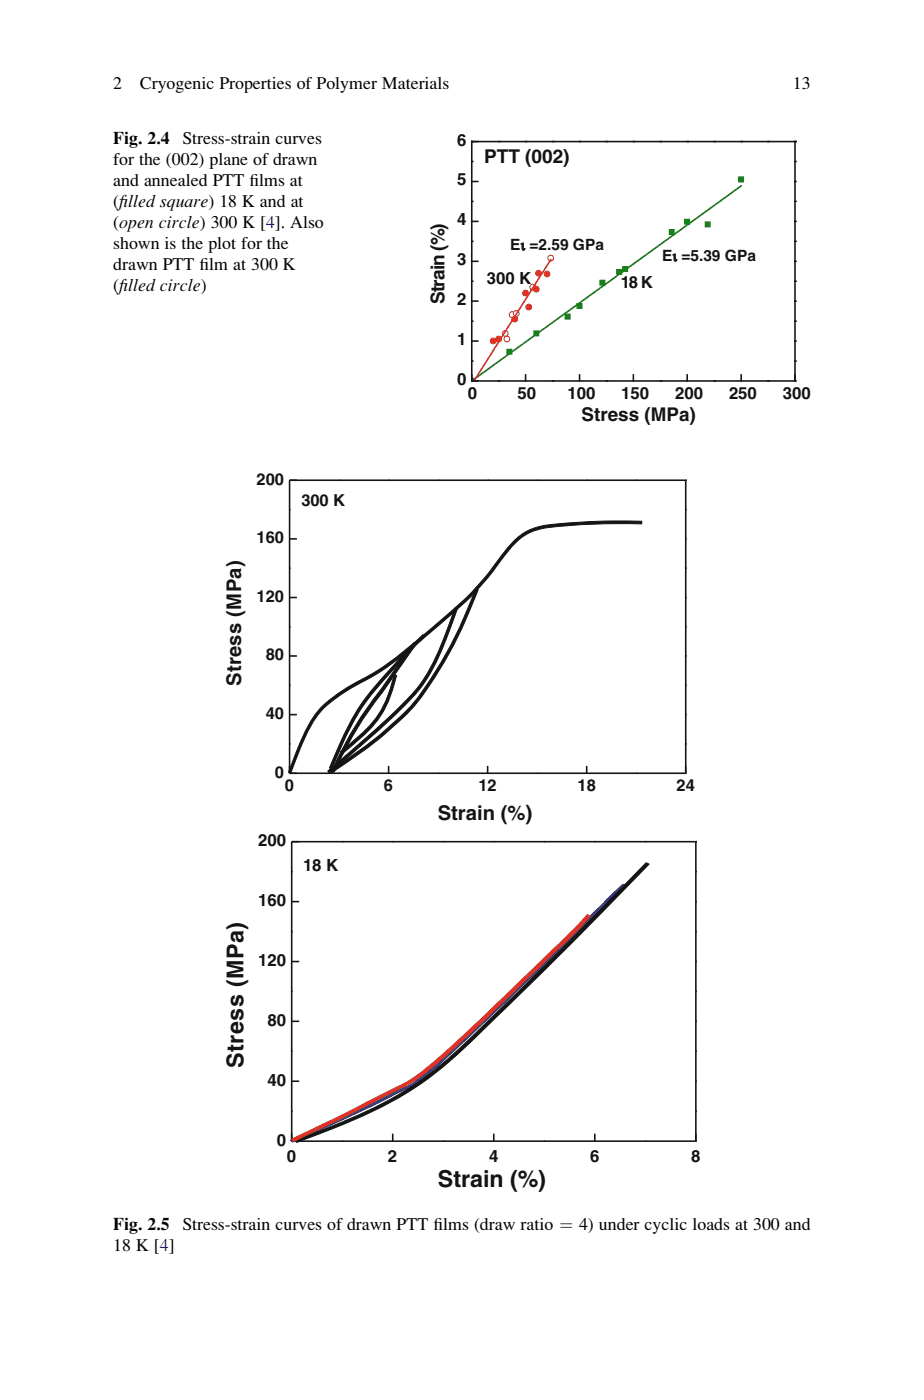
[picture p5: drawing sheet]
<svg xmlns="http://www.w3.org/2000/svg" width="155mm" height="235mm" viewBox="0 0 155 235" stroke-linecap="round" stroke-linejoin="round" font-family="sans-serif">
<g fill="none" stroke="#131413" stroke-width=".26">
<path d="M48.6 95.4h.1M48.6 85.5h.1M48.6 90.5h1.2M56.9 80.6h.1M65.2 80.6h.1M73.5 80.6h.1M81.8 80.6h.1M90.1 80.6h.1M98.4 80.6h.1M106.7 80.6h.1M115 80.6h-66.4v49.2M115 80.6h.1"/>
<path d="M115 95.4h.1M115 90.5h.1M115 85.5h.1M115 80.6v49.2M48.6 115h.1M48.6 105.2h.1M48.6 120h1.2M48.6 110.1h1.2M48.6 100.3h1.2M115 120h.1M115 115h.1M115 110.1h.1"/>
<path d="M115 105.2h.1M115 100.3h.1M48.6 124.9h.1M48.6 128.6v1.2M48.6 129.8h66.4M56.9 129.8h.1M65.2 128.6v1.2M73.5 129.8h.1M81.8 128.6v1.2M90.1 129.8h.1M98.4 128.6v1.2M106.7 129.8h.1"/>
<path d="M115 129.8h.1M115 124.9h.1"/>
</g>
<path d="M53.9 118.7a33.9 33.9 0 0 1 8.4-5.6 90.3 90.3 0 0 0 11.8-9.1 49.6 49.6 0 0 0 10.3-11.1 10.6 10.6 0 0 1 5.9-4.5 73.4 73.4 0 0 1 12-.9h5.4v.4l-7.5 .1a67.1 67.1 0 0 0-9.8 .9 9.4 9.4 0 0 0-5.3 3.7 52.2 52.2 0 0 1-9.8 10.9 120.5 120.5 0 0 1-12.2 9.7l-1.1 .6a29.5 29.5 0 0 0-8.2 5.6 30.2 30.2 0 0 0-4.6 9.2l-.4 1.2-.4-.2 .5-1.2a34.3 34.3 0 0 1 4.4-9.1z" fill="#131413"/>
<path d="M53.9 118.7a33.9 33.9 0 0 1 8.4-5.6 90.3 90.3 0 0 0 11.8-9.1 49.6 49.6 0 0 0 10.3-11.1 10.6 10.6 0 0 1 5.9-4.5 73.4 73.4 0 0 1 12-.9h5.4v.4l-7.5 .1a67.1 67.1 0 0 0-9.8 .9 9.4 9.4 0 0 0-5.3 3.7 52.2 52.2 0 0 1-9.8 10.9 120.5 120.5 0 0 1-12.2 9.7l-1.1 .6a29.5 29.5 0 0 0-8.2 5.6 30.2 30.2 0 0 0-4.6 9.2l-.4 1.2-.4-.2 .5-1.2a34.3 34.3 0 0 1 4.4-9.1z" fill="none" stroke="#131413" stroke-width=".17"/>
<path d="M69.6 107.8l1.3-1.3 .3 .4a109.3 109.3 0 0 0-10.4 11.7 58.4 58.4 0 0 0-5.2 10.5l-.3-.2 .5-1.3a41.2 41.2 0 0 1 7.2-12.5l4.2-4.7z" fill="#131413"/>
<path d="M69.6 107.8l1.3-1.3 .3 .4a109.3 109.3 0 0 0-10.4 11.7 58.4 58.4 0 0 0-5.2 10.5l-.3-.2 .5-1.3a41.2 41.2 0 0 1 7.2-12.5l4.2-4.7z" fill="none" stroke="#131413" stroke-width=".17"/>
<path d="M69.4 107.9l.3 .3-5.6 8a62.8 62.8 0 0 0-8.1 13.4l-.4-.2a64.3 64.3 0 0 1 8.2-13.5z" fill="#131413"/>
<path d="M69.4 107.9l.3 .3-5.6 8a62.8 62.8 0 0 0-8.1 13.4l-.4-.2a64.3 64.3 0 0 1 8.2-13.5z" fill="none" stroke="#131413" stroke-width=".17"/>
<path d="M79.8 98.8l.4 .2a69.1 69.1 0 0 1-11.1 20 70.6 70.6 0 0 1-13.4 10.7l-.3-.4a66.5 66.5 0 0 0 14.2-11.6 72.1 72.1 0 0 0 10.2-18.9z" fill="#131413"/>
<path d="M79.8 98.8l.4 .2a69.1 69.1 0 0 1-11.1 20 70.6 70.6 0 0 1-13.4 10.7l-.3-.4a66.5 66.5 0 0 0 14.2-11.6 72.1 72.1 0 0 0 10.2-18.9z" fill="none" stroke="#131413" stroke-width=".17"/>
<path d="M76.3 102l.4 .2-.5 1.4a46.8 46.8 0 0 1-5.1 11.1 63.9 63.9 0 0 1-8.6 8.8l-7.3 6.3-.2-.4a162.3 162.3 0 0 0 14.5-13.4 34.2 34.2 0 0 0 5.8-11.1z" fill="#131413"/>
<path d="M76.3 102l.4 .2-.5 1.4a46.8 46.8 0 0 1-5.1 11.1 63.9 63.9 0 0 1-8.6 8.8l-7.3 6.3-.2-.4a162.3 162.3 0 0 0 14.5-13.4 34.2 34.2 0 0 0 5.8-11.1z" fill="none" stroke="#131413" stroke-width=".17"/>
<path d="M66.1 113.2l.4 .2a19.5 19.5 0 0 1-3.6 8.1l-2.5 2.5-3.1 2.6-.2-.4a36.3 36.3 0 0 0 6.1-5.8 19.9 19.9 0 0 0 2.9-7.2z" fill="#131413"/>
<path d="M66.1 113.2l.4 .2a19.5 19.5 0 0 1-3.6 8.1l-2.5 2.5-3.1 2.6-.2-.4a36.3 36.3 0 0 0 6.1-5.8 19.9 19.9 0 0 0 2.9-7.2z" fill="none" stroke="#131413" stroke-width=".17"/>
<g fill="none" stroke="#131413" stroke-width=".26">
<path d="M48.9 156.4h.1M48.9 146.3h.1M48.9 151.3h1.3M57.4 141.3h.1M65.9 141.3h.1M74.4 141.3h.1M82.8 141.3h.1M91.3 141.3h.1M99.8 141.3h.1M108.3 141.3h.1M116.7 141.3h.1M116.7 156.4h.1"/>
<path d="M116.7 151.3h.1M116.7 146.3h.1M116.7 141.3v50.3M116.7 141.3h-67.8v50.3M48.9 176.5h.1M48.9 166.4h.1M48.9 171.4h1.3M48.9 161.4h1.3M116.7 176.5h.1M116.7 171.4h.1M116.7 166.4h.1M116.7 161.4h.1"/>
<path d="M48.9 186.5h.1M48.9 191.6h67.8M48.9 181.5h1.3M48.9 190.3v1.3M57.4 191.6h.1M65.9 190.3v1.3M74.4 191.6h.1M82.8 190.3v1.3M91.3 191.6h.1M99.8 190.3v1.3M108.3 191.6h.1M116.7 191.6h.1"/>
<path d="M116.7 186.5h.1M116.7 181.5h.1"/>
</g>
<path d="M48.7 191.4a285.1 285.1 0 0 0 18.2-8.5 11.3 11.3 0 0 0 5-3.3 1471 1471 0 0 0 32.5-31.1l.4 .3-2.8 2.7-.5-.2 2.9-2.8h.2l.3 .1-7.8 7.7a681.3 681.3 0 0 1-26.6 25.2 15.6 15.6 0 0 1-3.7 1.9l-.8 .4a288.7 288.7 0 0 1-16.9 7.9z" fill="#373b9e"/>
<path d="M48.7 191.4a285.1 285.1 0 0 0 18.2-8.5 11.3 11.3 0 0 0 5-3.3 1471 1471 0 0 0 32.5-31.1l.4 .3-2.8 2.7-.5-.2 2.9-2.8h.2l.3 .1-7.8 7.7a681.3 681.3 0 0 1-26.6 25.2 15.6 15.6 0 0 1-3.7 1.9l-.8 .4a288.7 288.7 0 0 1-16.9 7.9z" fill="none" stroke="#373b9e" stroke-width=".17"/>
<path d="M49.5 191.4l2.5-1a79.3 79.3 0 0 0 19-9.3 99.1 99.1 0 0 0 11.7-10.5 974.1 974.1 0 0 0 25.7-25.8l.5 .2-18.3 18.6a376.3 376.3 0 0 1-16.4 15.6 65.7 65.7 0 0 1-19.3 10.6l-5.1 2z" fill="#131413"/>
<path d="M49.5 191.4l2.5-1a79.3 79.3 0 0 0 19-9.3 99.1 99.1 0 0 0 11.7-10.5 974.1 974.1 0 0 0 25.7-25.8l.5 .2-18.3 18.6a376.3 376.3 0 0 1-16.4 15.6 65.7 65.7 0 0 1-19.3 10.6l-5.1 2z" fill="none" stroke="#131413" stroke-width=".17"/>
<path d="M48.9 191.2l8.1-3.8 7-3.7a32.5 32.5 0 0 0 7.1-4 413.4 413.4 0 0 0 21.4-20.1l3.6-3.5 2.4-2.6 .5 .3a522.3 522.3 0 0 1-19.2 18.7l-4.6 4.3a33.3 33.3 0 0 1-10.5 7.1l-7.3 3.8-8.1 3.9z" fill="#df3224"/>
<path d="M48.9 191.2l8.1-3.8 7-3.7a32.5 32.5 0 0 0 7.1-4 413.4 413.4 0 0 0 21.4-20.1l3.6-3.5 2.4-2.6 .5 .3a522.3 522.3 0 0 1-19.2 18.7l-4.6 4.3a33.3 33.3 0 0 1-10.5 7.1l-7.3 3.8-8.1 3.9z" fill="none" stroke="#df3224" stroke-width=".17"/>
<g fill="none" stroke="#131413" stroke-width=".26">
<path d="M79.1 33.8h.1M79.1 27.1h.1M79.1 23.8h.1M79.1 37.2h1M79.1 30.5h1M79.1 23.8h54.3M83.7 23.8h.1M88.2 23.8h.1M92.7 23.8h.1M97.2 23.8h.1M101.7 23.8h.1M106.2 23.8h.1"/>
<path d="M110.8 23.8h.1M115.3 23.8h.1M119.8 23.8h.1M124.3 23.8h.1M128.8 23.8h.1M133.4 23.8h.1M133.4 37.2h.1M133.4 33.8h.1M133.4 30.5h.1M133.4 27.1h.1M133.4 23.8v40.1M79.1 53.9h.1"/>
<path d="M79.1 47.2h.1M79.1 40.5h.1M79.1 57.2h1M79.1 50.5h1M79.1 43.9h1M133.4 57.2h.1M133.4 53.9h.1M133.4 50.5h.1M133.4 47.2h.1M133.4 43.9h.1M133.4 40.5h.1M79.1 62.9v1h54.3"/>
<path d="M79.1 60.6h.1M83.7 63.9h.1M88.2 62.9v1M92.7 63.9h.1M97.2 62.9v1M101.7 63.9h.1M106.2 62.9v1M110.8 63.9h.1M115.3 62.9v1M119.8 63.9h.1M124.3 62.9v1M128.8 63.9h.1"/>
<path d="M133.4 63.9h.1M133.4 60.6h.1"/>
</g>
<circle cx="79.1" cy="63.9" r=".48" fill="#fff"/>
<circle cx="79.1" cy="63.9" r=".48" fill="none" stroke="#df3224" stroke-width=".17"/>
<circle cx="85" cy="56.9" r=".48" fill="#fff"/>
<circle cx="85" cy="56.9" r=".48" fill="none" stroke="#df3224" stroke-width=".17"/>
<circle cx="84.8" cy="56" r=".48" fill="#fff"/>
<circle cx="84.8" cy="56" r=".48" fill="none" stroke="#df3224" stroke-width=".17"/>
<circle cx="85.9" cy="52.8" r=".48" fill="#fff"/>
<circle cx="85.9" cy="52.8" r=".48" fill="none" stroke="#df3224" stroke-width=".17"/>
<circle cx="86.6" cy="52.6" r=".48" fill="#fff"/>
<circle cx="86.6" cy="52.6" r=".48" fill="none" stroke="#df3224" stroke-width=".17"/>
<circle cx="89.4" cy="48.2" r=".48" fill="#fff"/>
<circle cx="89.4" cy="48.2" r=".48" fill="none" stroke="#df3224" stroke-width=".17"/>
<circle cx="92.4" cy="43.3" r=".48" fill="#fff"/>
<circle cx="92.4" cy="43.3" r=".48" fill="none" stroke="#df3224" stroke-width=".17"/>
<circle cx="79.1" cy="63.9" r=".48" fill="#df3224"/>
<circle cx="79.1" cy="63.9" r=".48" fill="none" stroke="#df3224" stroke-width=".17"/>
<circle cx="82.7" cy="57.2" r=".48" fill="#df3224"/>
<circle cx="82.7" cy="57.2" r=".48" fill="none" stroke="#df3224" stroke-width=".17"/>
<circle cx="83.7" cy="56.9" r=".48" fill="#df3224"/>
<circle cx="83.7" cy="56.9" r=".48" fill="none" stroke="#df3224" stroke-width=".17"/>
<circle cx="86.3" cy="53.6" r=".48" fill="#df3224"/>
<circle cx="86.3" cy="53.6" r=".48" fill="none" stroke="#df3224" stroke-width=".17"/>
<circle cx="88.2" cy="49.2" r=".48" fill="#df3224"/>
<circle cx="88.2" cy="49.2" r=".48" fill="none" stroke="#df3224" stroke-width=".17"/>
<circle cx="88.7" cy="51.5" r=".48" fill="#df3224"/>
<circle cx="88.7" cy="51.5" r=".48" fill="none" stroke="#df3224" stroke-width=".17"/>
<circle cx="90" cy="48.5" r=".48" fill="#df3224"/>
<circle cx="90" cy="48.5" r=".48" fill="none" stroke="#df3224" stroke-width=".17"/>
<circle cx="90.3" cy="45.9" r=".48" fill="#df3224"/>
<circle cx="90.3" cy="45.9" r=".48" fill="none" stroke="#df3224" stroke-width=".17"/>
<circle cx="91.8" cy="46" r=".48" fill="#df3224"/>
<circle cx="91.8" cy="46" r=".48" fill="none" stroke="#df3224" stroke-width=".17"/>
<path d="M78.7 63.5h.8v.8h-.8z" fill="#0f8112"/>
<path d="M78.7 63.5h.8v.8h-.8z" fill="none" stroke="#0f8112" stroke-width=".17"/>
<path d="M85 58.6h.9v.9h-.9z" fill="#0f8112"/>
<path d="M85 58.6h.9v.9h-.9z" fill="none" stroke="#0f8112" stroke-width=".17"/>
<path d="M89.5 55.6h.9v.8h-.9z" fill="#0f8112"/>
<path d="M89.5 55.6h.9v.8h-.9z" fill="none" stroke="#0f8112" stroke-width=".17"/>
<path d="M94.8 52.7h.8v.9h-.8z" fill="#0f8112"/>
<path d="M94.8 52.7h.8v.9h-.8z" fill="none" stroke="#0f8112" stroke-width=".17"/>
<path d="M96.8 50.9h.8v.9h-.8z" fill="#0f8112"/>
<path d="M96.8 50.9h.8v.9h-.8z" fill="none" stroke="#0f8112" stroke-width=".17"/>
<path d="M100.6 47h.9v.9h-.9z" fill="#0f8112"/>
<path d="M100.6 47h.9v.9h-.9z" fill="none" stroke="#0f8112" stroke-width=".17"/>
<path d="M103.5 45.2h.8v.9h-.8z" fill="#0f8112"/>
<path d="M103.5 45.2h.8v.9h-.8z" fill="none" stroke="#0f8112" stroke-width=".17"/>
<path d="M104.5 44.8h.8v.8h-.8z" fill="#0f8112"/>
<path d="M104.5 44.8h.8v.8h-.8z" fill="none" stroke="#0f8112" stroke-width=".17"/>
<path d="M112.3 38.6h.8v.8h-.8z" fill="#0f8112"/>
<path d="M112.3 38.6h.8v.8h-.8z" fill="none" stroke="#0f8112" stroke-width=".17"/>
<path d="M114.9 36.8h.8v.8h-.8z" fill="#0f8112"/>
<path d="M114.9 36.8h.8v.8h-.8z" fill="none" stroke="#0f8112" stroke-width=".17"/>
<path d="M118.3 37.3h.8v.8h-.8z" fill="#0f8112"/>
<path d="M118.3 37.3h.8v.8h-.8z" fill="none" stroke="#0f8112" stroke-width=".17"/>
<path d="M123.9 29.7h.8v.8h-.8z" fill="#0f8112"/>
<path d="M123.9 29.7h.8v.8h-.8z" fill="none" stroke="#0f8112" stroke-width=".17"/>
<path d="M124.3 31.2l-45.2 32.7" fill="none" stroke="#0f8112" stroke-width=".26"/>
<path d="M92.4 43.6l-13.3 20.9" fill="none" stroke="#df3224" stroke-width=".26"/>
<g fill="#fff">
<path d="M78.3 62.9h.7v1.8h-.7z"/>
<path d="M78.7 64.1h1.9v.7h-1.9z"/>
</g>
<path d="M79.1 23.8v40.1h1" fill="none" stroke="#131413" stroke-width=".26"/>
<g font-size="3.9" fill="#131413">
<text x="40.9" y="179.3" transform="rotate(-90 40.9 179.3)">Stress (MPa)</text>
<text x="73.5" y="199.2">Strain (%)</text>
</g>
<g font-size="3.4" fill="#131413">
<text x="40.5" y="115.2" transform="rotate(-90 40.5 115.2)">Stress (MPa)</text>
<text x="73.4" y="137.6">Strain (%)</text>
</g>
<g font-size="3.2" fill="#131413">
<text x="81.2" y="27.3">PTT (002)</text>
<text x="74.5" y="51" transform="rotate(-90 74.5 51)">Strain (%)</text>
<text x="97.5" y="70.7">Stress (MPa)</text>
</g>
<g font-size="3">
<text x="19" y="15">2</text>
<text x="23.5" y="15">Cryogenic Properties of Polymer Materials</text>
<text x="133" y="15">13</text>
<text x="19" y="24.2">Fig. 2.4</text>
<text x="19" y="27.7">for the (002) plane of drawn</text>
<text x="30.6" y="24.2">Stress-strain curves</text>
<text x="19" y="31.2">and annealed PTT f</text>
<text x="19" y="34.7">(f</text>
<text x="20" y="34.7">illed square) 18 K and at</text>
<text x="41.8" y="31.2">ilms at</text>
<text x="19" y="38.2">(open circle) 300 K [4]. Also</text>
<text x="19" y="41.8">shown is the plot for the</text>
<text x="19" y="45.3">drawn PTT f</text>
<text x="33.5" y="45.3">ilm at 300 K</text>
<text x="19" y="48.8">(f</text>
<text x="20" y="48.8">illed circle)</text>
<text x="19" y="209.9">18 K [4]</text>
<text x="19" y="206.4">Fig. 2.5</text>
<text x="30.6" y="206.4">Stress-strain curves of drawn PTT f</text>
<text x="72.7" y="206.4">ilms (draw ratio ¼ 4) under cyclic loads at 300 and</text>
</g>
<g font-size="2.8" fill="#131413">
<text x="76.7" y="24.4">6</text>
<text x="76.7" y="31.1">5</text>
<text x="76.7" y="37.8">4</text>
<text x="76.7" y="44.5">3</text>
<text x="81.7" y="47.6">300 K</text>
<text x="76.7" y="51.2">2</text>
<text x="104.1" y="48.4">18 K</text>
<text x="76.7" y="57.9">1</text>
<text x="76.7" y="64.6">0</text>
<text x="78.5" y="66.9">0</text>
<text x="86.8" y="66.9">50</text>
<text x="95.2" y="66.9">100</text>
<text x="104.2" y="66.9">150</text>
<text x="113.2" y="66.9">200</text>
<text x="122.3" y="66.9">250</text>
<text x="131.3" y="66.9">300</text>
<text x="43" y="81.3">200</text>
<text x="50.6" y="85">300 K</text>
<text x="43" y="91.2">160</text>
<text x="43" y="101">120</text>
<text x="44.6" y="110.8">80</text>
<text x="44.6" y="120.7">40</text>
<text x="46.1" y="130.5">0</text>
<text x="47.8" y="132.8">0</text>
<text x="64.4" y="132.8">6</text>
<text x="80.3" y="132.8">12</text>
<text x="96.9" y="132.8">18</text>
<text x="113.5" y="132.8">24</text>
<text x="43.3" y="142">200</text>
<text x="50.8" y="146.3">18 K</text>
<text x="43.3" y="152.1">160</text>
<text x="43.3" y="162.1">120</text>
<text x="44.9" y="172.2">80</text>
<text x="44.9" y="182.2">40</text>
<text x="46.4" y="192.3">0</text>
<text x="48.1" y="195.1">0</text>
<text x="65.1" y="195.1">2</text>
<text x="82" y="195.1">4</text>
<text x="99" y="195.1">6</text>
<text x="115.9" y="195.1">8</text>
</g>
<g font-size="2.6" fill="#131413">
<text x="85.6" y="42">Ei =2.59 GPa</text>
<text x="111.1" y="43.8">Ei =5.39 GPa</text>
</g>
</svg>
